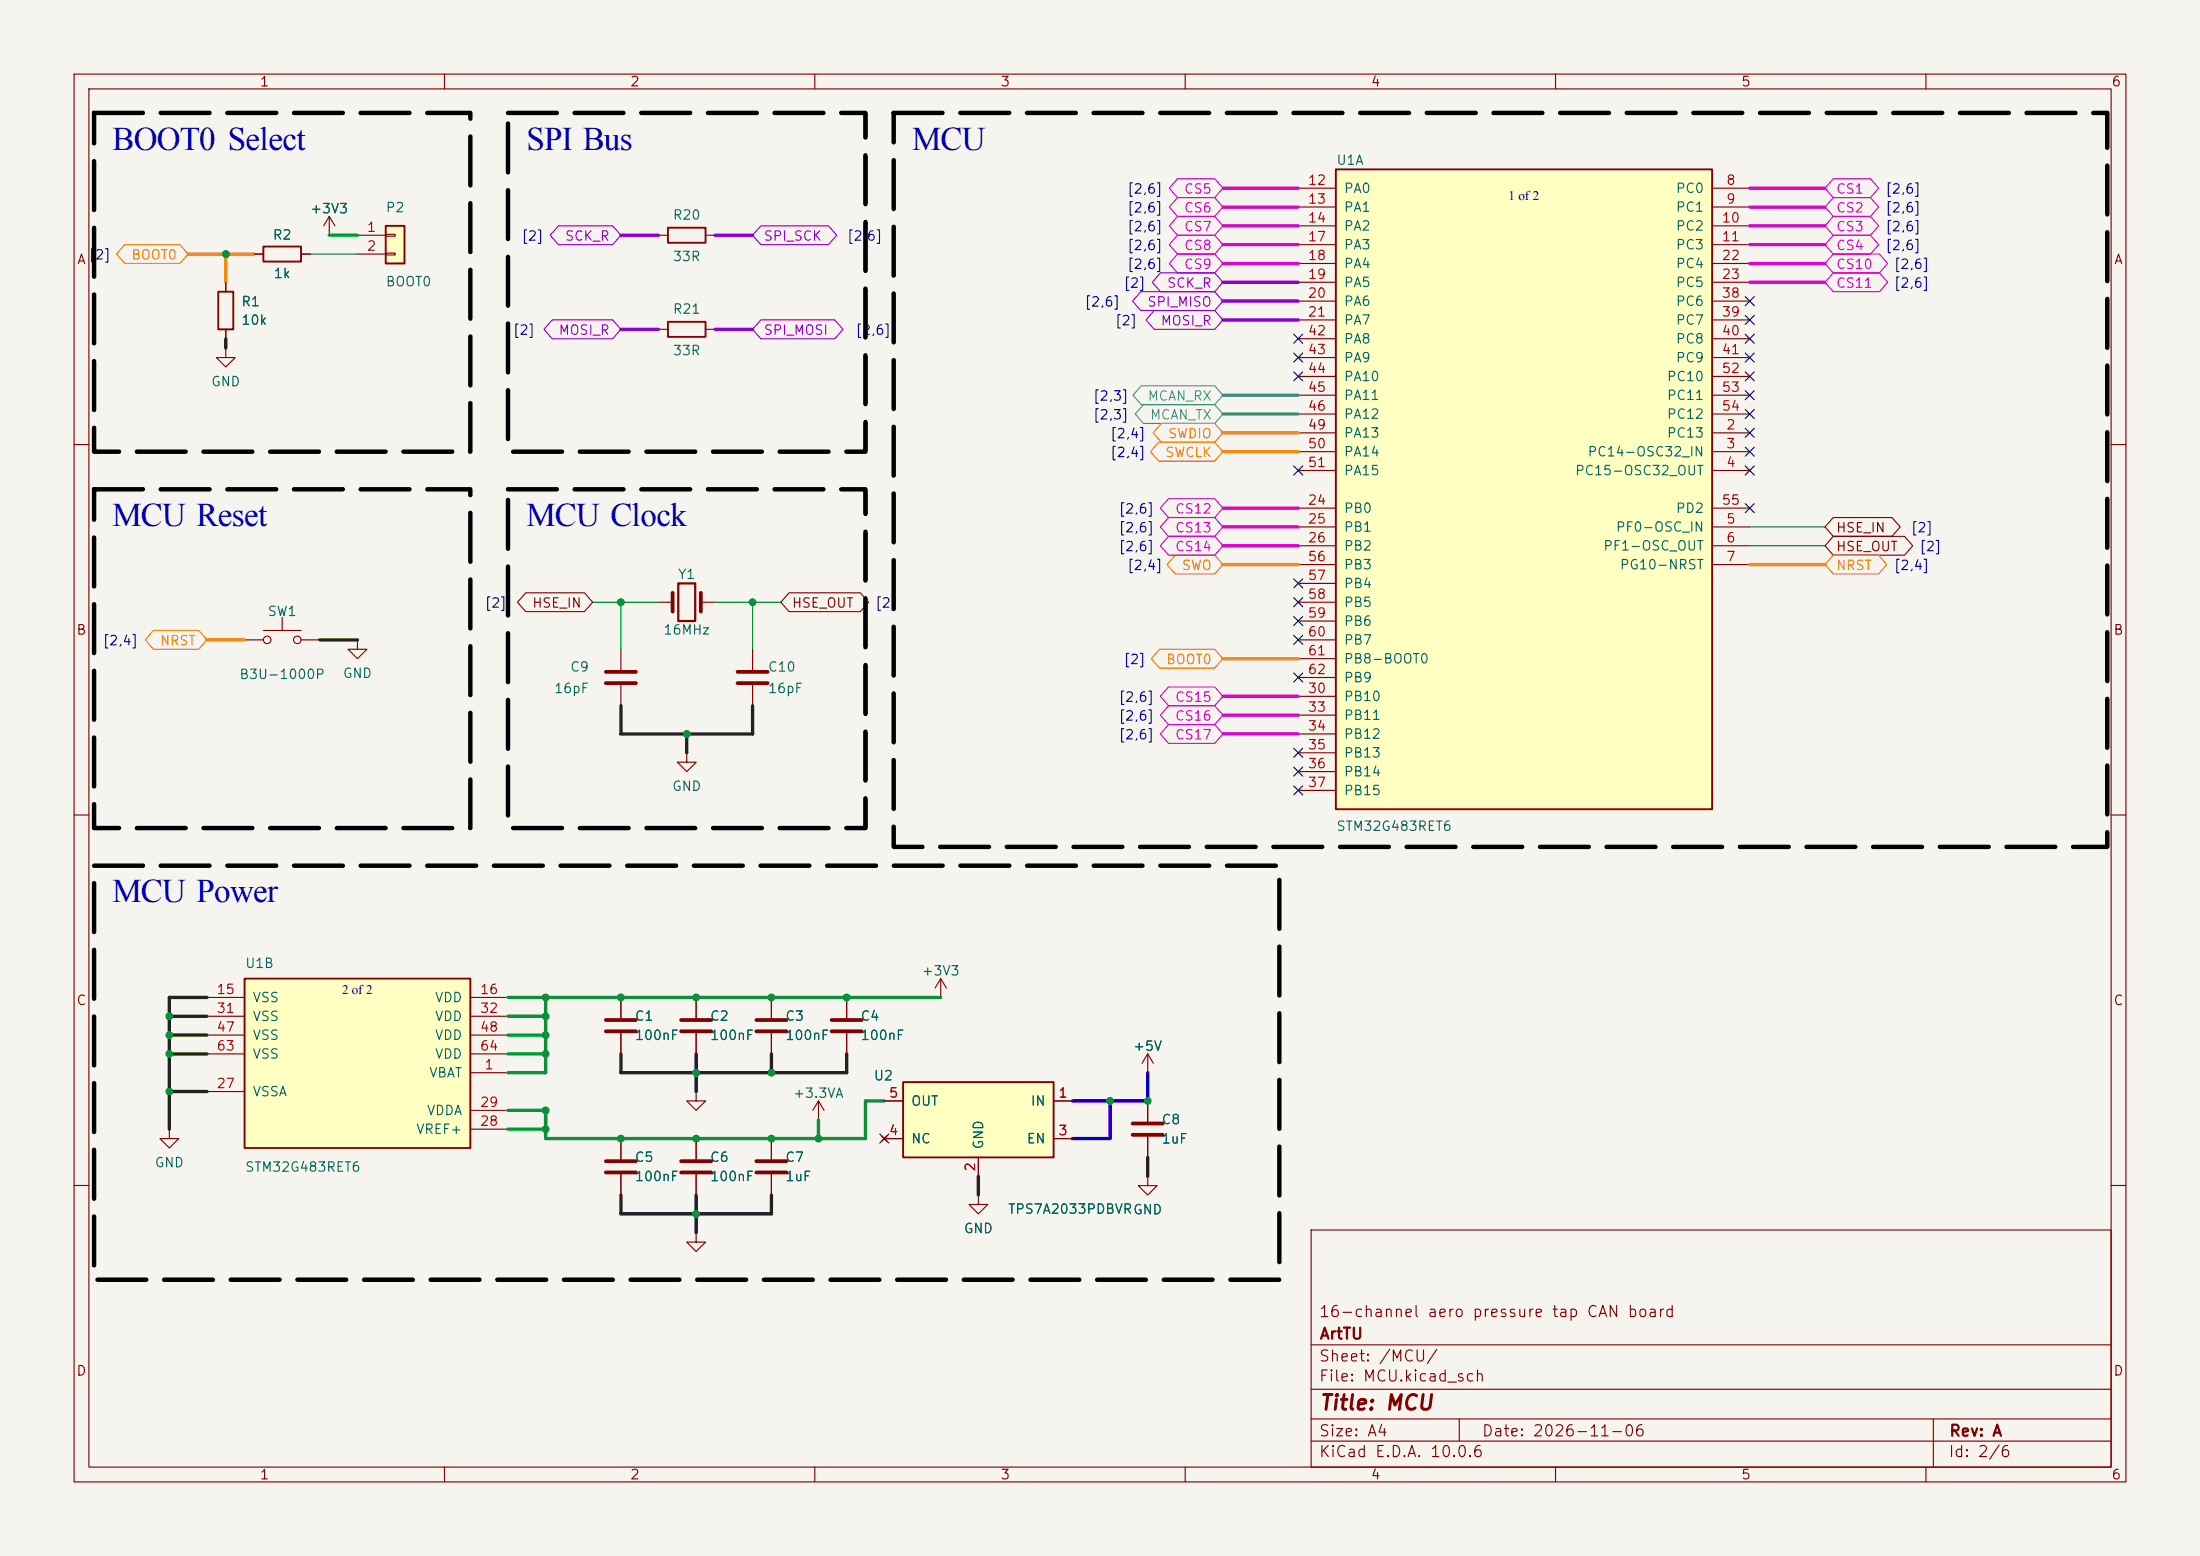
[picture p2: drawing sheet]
<svg xmlns="http://www.w3.org/2000/svg" width="297mm" height="210mm" viewBox="0 0 297 210" stroke-linecap="round" stroke-linejoin="round" font-family="sans-serif">
<path d="M0 0h297v210h-297z" fill="#f5f4ef" stroke="#f5f4ef" stroke-width=".14"/>
<g fill="none" stroke="#840000" stroke-width=".15">
<path d="M10 10h277v190h-277zM12 12h273v186h-273zM60 10v2M110 10v2M160 10v2M210 10v2M260 10v2M44.4 31.8h.1M44.4 29.2l-.7 1.3M44.4 29.2l.8 1.3M44.4 29.2v2.6M10 60h2"/>
<path d="M285 60h2M10 110h2M285 110h2M22.9 152.4v1.3h1.2l-1.2 1.2-1.3-1.2h1.3M22.9 152.4h.1M10 160h2M177 166h108v32h-108zM285 160h2M60 198v2M110 198v2M160 198v2M177 194.5h108"/>
<path d="M177 191.5h108M177 187.5h108M177 181.5h108M197 191.5v3M210 198v2M260 198v2M261 191.5v6.5"/>
</g>
<path d="M180.3 22.9h50.8v86.3h-50.8z" fill="#ffffc2"/>
<path d="M90.2 30.7h5v2.1h-5zM180.3 22.9h50.8v86.3h-50.8zM90.2 43.4h5v2.1h-5z" fill="none" stroke="#840000" stroke-width=".25"/>
<g fill="none" stroke="#840000" stroke-width=".15">
<path d="M88.9 31.8h1.3M95.2 31.8h1.3M175.3 25.4h5M175.3 27.9h5M175.3 30.5h5M175.3 33h5M175.3 35.6h5M175.3 38.1h5M231.1 25.4h5.1M231.1 27.9h5.1M231.1 30.5h5.1M231.1 33h5.1"/>
<path d="M231.1 35.6h5.1M231.1 38.1h5.1M88.9 44.5h1.3M95.2 44.5h1.3M175.3 58.4h5M175.3 40.6h5M175.3 43.2h5M175.3 45.7h5M175.3 48.3h5M175.3 50.8h5M175.3 53.3h5M175.3 55.9h5"/>
<path d="M231.1 58.4h5.1M231.1 40.6h5.1M231.1 43.2h5.1M231.1 45.7h5.1M231.1 48.3h5.1M231.1 50.8h5.1M231.1 53.3h5.1M231.1 55.9h5.1M175.3 61h5M175.3 63.5h5M175.3 71.1h5M175.3 73.7h5"/>
<path d="M175.3 76.2h5M175.3 68.6h5M175.3 78.7h5M231.1 61h5.1M231.1 63.5h5.1M231.1 71.1h5.1M231.1 73.7h5.1M231.1 76.2h5.1M231.1 68.6h5.1M83.8 87.6v2.8M83.8 92.5v2.8M88.9 81.3h1.9"/>
<path d="M94.6 81.3h1.9M101.6 87.6v2.8M101.6 92.5v2.8M175.3 94h5M175.3 96.5h5M175.3 99.1h5M175.3 81.3h5M175.3 83.8h5M175.3 86.4h5M175.3 88.9h5M175.3 91.4h5M92.7 101.6v1.3h1.3l-1.3 1.2-1.3-1.2h1.3"/>
<path d="M92.7 101.6h.1M175.3 101.6h5M175.3 104.1h5M175.3 106.7h5M154.9 144.8h.1M154.9 158.8v1.2h1.3l-1.3 1.3-1.2-1.3h1.2M154.9 158.8h.1M154.9 142.2l-.7 1.3M154.9 142.2l.8 1.3M154.9 142.2v2.6"/>
</g>
<path d="M81.8 90.7h4.1M81.8 92.2h4.1M90.8 80v2.6M94.6 80v2.6M99.6 90.7h4M99.6 92.2h4" fill="none" stroke="#840000" stroke-width=".51"/>
<path d="M91.6 78.7h2.3v5.1h-2.3z" fill="none" stroke="#840000" stroke-width=".3"/>
<path d="M33 132.1h30.5v22.8h-30.5z" fill="#ffffc2"/>
<path d="M33 132.1h30.5v22.8h-30.5z" fill="none" stroke="#840000" stroke-width=".25"/>
<g fill="none" stroke="#840000" stroke-width=".15">
<path d="M27.9 134.6h5.1M27.9 137.2h5.1M27.9 139.7h5.1M63.5 134.6h5.1M63.5 137.2h5.1M63.5 139.7h5.1M104.1 134.6v2.8M104.1 139.4v2.8M114.3 134.6v2.8M114.3 139.4v2.8M127 134.6h.1M127 132.1l-.8 1.3"/>
<path d="M127 132.1l.8 1.3M127 132.1v2.5M27.9 147.3h5.1M27.9 142.2h5.1M63.5 144.8h5.1M63.5 152.4h5.1M63.5 149.9h5.1M63.5 142.2h5.1M83.8 153.7v2.8M83.8 158.5v2.8M94 147.3v1.3h1.2l-1.2 1.3-1.3-1.3h1.3M94 147.3h.1"/>
<path d="M94 153.7v2.8M94 158.5v2.8M104.1 153.7v2.8M104.1 158.5v2.8M110.5 151.1h.1M110.5 148.6l-.8 1.3M110.5 148.6l.8 1.3M110.5 148.6v2.5M154.9 148.6v2.8M154.9 153.4v2.8M94 166.4v1.2h1.2l-1.2 1.3-1.3-1.3h1.3M94 166.4h.1"/>
</g>
<path d="M102.1 137.7h4.1M102.1 139.2h4.1M112.3 137.7h4M112.3 139.2h4M81.8 156.7h4.1M81.8 158.2h4.1M91.9 156.7h4.1M91.9 158.2h4.1M102.1 156.7h4.1M102.1 158.2h4.1M152.9 151.6h4.1M152.9 153.2h4.1" fill="none" stroke="#840000" stroke-width=".51"/>
<path d="M121.9 146.1h20.3v10.1h-20.3z" fill="#ffffc2"/>
<path d="M29.5 39.4h2v5.1h-2zM121.9 146.1h20.3v10.1h-20.3z" fill="none" stroke="#840000" stroke-width=".25"/>
<g fill="none" stroke="#840000" stroke-width=".15">
<path d="M30.5 38.1v1.3M30.5 44.5v1.2M33 86.4h2.6M35.6 85.1h5M38.1 83.3v1.8M40.6 86.4h2.6M48.3 86.4v1.2h1.2l-1.2 1.3-1.3-1.3h1.3M48.3 86.4h.1M83.8 134.6v2.8M83.8 139.4v2.8M94 134.6v2.8M94 139.4v2.8"/>
<path d="M119 153.3l.8 .8M119.4 148.6h2.5M119.4 153.7h2.5M119.8 153.3l-.8 .8M132.1 156.2v2.6M142.2 148.6h2.6M142.2 153.7h2.6M132.1 161.3v1.3h1.2l-1.2 1.2-1.3-1.2h1.3M132.1 161.3h.1"/>
<circle cx="36.1" cy="86.4" r=".51"/>
<circle cx="40.1" cy="86.4" r=".51"/>
</g>
<path d="M81.8 137.7h4.1M81.8 139.2h4.1M91.9 137.7h4.1M91.9 139.2h4.1" fill="none" stroke="#840000" stroke-width=".51"/>
<path d="M52.1 30.5h2.5v5.1h-2.5z" fill="#ffffc2"/>
<path d="M35.6 33.3h5v2h-5zM52.1 30.5h2.5v5.1h-2.5z" fill="none" stroke="#840000" stroke-width=".25"/>
<path d="M34.3 34.3h1.3M40.6 34.3h1.3M48.3 31.8h3.8M48.3 34.3h3.8M52.1 31.6h1.2v.3h-1.2zM52.1 34.2h1.2v.2h-1.2zM30.5 47v1.3h1.2l-1.2 1.2-1.3-1.2h1.3M30.5 47h.1M247.5 69.8h7.9l1.1 1.3-1.1 1.3h-7.9l-1.1-1.3zM247.5 72.4h9.6l1.1 1.3-1.1 1.2h-9.6l-1.1-1.2zM71 80h7.9l1.1 1.3-1.1 1.3h-7.9l-1.1-1.3zM106.5 80h9.6l1.2 1.3-1.2 1.3h-9.6l-1.1-1.3z" fill="none" stroke="#840000" stroke-width=".15"/>
<g fill="none" stroke="#e100cd" stroke-width=".15">
<path d="M159 26.7h5l1.1 1.2-1.1 1.3h-5l-1.1-1.3zM159 29.2h5l1.1 1.3-1.1 1.3h-5l-1.1-1.3zM159 31.7h5l1.1 1.3-1.1 1.3h-5l-1.1-1.3zM159 34.3h5l1.1 1.3-1.1 1.2h-5l-1.1-1.2zM159 24.1h5l1.1 1.3-1.1 1.3h-5l-1.1-1.3zM247.5 34.3h6.2l1.1 1.3-1.1 1.2h-6.2l-1.1-1.2zM247.5 31.7h5l1.1 1.3-1.1 1.3h-5l-1.1-1.3zM247.5 29.2h5l1.1 1.3-1.1 1.3h-5l-1.1-1.3zM247.5 26.7h5l1.1 1.2-1.1 1.3h-5l-1.1-1.3zM247.5 24.1h5l1.1 1.3-1.1 1.3h-5l-1.1-1.3zM247.5 36.8h6.2l1.1 1.3-1.1 1.3h-6.2l-1.1-1.3zM157.8 72.4h6.2l1.1 1.3-1.1 1.2h-6.2l-1.2-1.2z"/>
<path d="M157.8 69.8h6.2l1.1 1.3-1.1 1.3h-6.2l-1.2-1.3zM157.8 67.3h6.2l1.1 1.3-1.1 1.3h-6.2l-1.2-1.3zM157.8 92.7h6.2l1.1 1.3-1.1 1.3h-6.2l-1.2-1.3zM157.8 97.8h6.2l1.1 1.3-1.1 1.2h-6.2l-1.2-1.2zM157.8 95.2h6.2l1.1 1.3-1.1 1.3h-6.2l-1.2-1.3z"/>
</g>
<path d="M16.8 33h7.5l1.1 1.3-1.1 1.3h-7.5l-1.1-1.3zM156.4 59.7h7.6l1.1 1.3-1.1 1.2h-7.6l-1.1-1.2zM156.8 57.1h7.2l1.1 1.3-1.1 1.3h-7.2l-1.1-1.3zM158.7 74.9h5.3l1.1 1.3-1.1 1.3h-5.3l-1.1-1.3zM247.5 74.9h6.1l1.1 1.3-1.1 1.3h-6.1l-1.1-1.3zM20.7 85.1h6.1l1.1 1.3-1.1 1.2h-6.1l-1.1-1.2zM156.5 87.6h7.5l1.1 1.3-1.1 1.3h-7.5l-1.1-1.3z" fill="none" stroke="#f58700" stroke-width=".15"/>
<path d="M75.4 30.5h7.3l1.1 1.3-1.1 1.2h-7.3l-1.1-1.2zM102.7 30.5h9.1l1.2 1.3-1.2 1.2h-9.1l-1.1-1.2zM154 39.4h10l1.1 1.2-1.1 1.3h-10l-1.1-1.3zM156.7 36.8h7.3l1.1 1.3-1.1 1.3h-7.3l-1.1-1.3zM74.5 43.2h8.2l1.1 1.3-1.1 1.2h-8.2l-1.1-1.2zM102.7 43.2h10l1.1 1.3-1.1 1.2h-10l-1.1-1.2zM155.8 41.9h8.2l1.1 1.3-1.1 1.3h-8.2l-1.1-1.3z" fill="none" stroke="#8c00dc" stroke-width=".15"/>
<path d="M154.1 52.1h9.9l1.1 1.2-1.1 1.3h-9.9l-1.1-1.3zM154.4 54.6h9.6l1.1 1.3-1.1 1.3h-9.6l-1.1-1.3z" fill="none" stroke="#00bedc" stroke-width=".15"/>
<path d="M92.7 99.1v2.5M22.9 134.6v17.8" fill="none" stroke="#232323" stroke-width=".45"/>
<path d="M68.6 134.6h5.1v10.2M68.6 139.7h5.1M68.6 137.2h5.1" fill="none" stroke="#00be00" stroke-width=".45"/>
<path d="M25.4 34.3h5.1M165.1 76.2h10.2M236.2 76.2h10.2M165.1 88.9h10.2" fill="none" stroke="#f58700" stroke-width=".45"/>
<path d="M236.2 71.1h10.2M236.2 73.7h10.2M101.6 81.3h3.8" fill="none" stroke="#009600" stroke-width=".15"/>
<path d="M83.8 31.8h5.1M165.1 38.1h10.2M165.1 43.2h10.2M165.1 40.6h10.2" fill="none" stroke="#8c00dc" stroke-width=".45"/>
<path d="M165.1 35.6h10.2M165.1 33h10.2M165.1 25.4h10.2M165.1 71.1h10.2M165.1 73.7h10.2M165.1 99.1h10.2" fill="none" stroke="#e100cd" stroke-width=".45"/>
<path d="M165.1 53.3h10.2" fill="none" stroke="#00bedc" stroke-width=".45"/>
<path d="M116.8 148.6v5.1" fill="none" stroke="#009646" stroke-width=".45"/>
<circle cx="104.1" cy="153.7" r=".22" fill="#009646"/>
<path d="M83.8 153.7h33" fill="none" stroke="#009646" stroke-width=".45"/>
<path d="M96.5 31.8h5.1M83.8 44.5h5.1M96.5 44.5h5.1" fill="none" stroke="#8c00dc" stroke-width=".45"/>
<path d="M165.1 27.9h10.2M165.1 30.5h10.2" fill="none" stroke="#e100cd" stroke-width=".45"/>
<path d="M83.8 95.3v3.8h17.8v-3.8" fill="none" stroke="#232323" stroke-width=".45"/>
<path d="M80 81.3h8.9M83.8 81.3v6.3M96.5 81.3h5.1v6.3" fill="none" stroke="#009600" stroke-width=".15"/>
<g fill="#009646">
<circle cx="94" cy="153.7" r=".22"/>
<circle cx="83.8" cy="153.7" r=".22"/>
</g>
<path d="M236.2 25.4h10.2M236.2 27.9h10.2M236.2 30.5h10.2M236.2 38.1h10.2M236.2 35.6h10.2M236.2 33h10.2M165.1 68.6h10.2M165.1 96.5h10.2M165.1 94h10.2" fill="none" stroke="#e100cd" stroke-width=".45"/>
<path d="M68.6 149.9h5.1v3.8h10.1M68.6 152.4h5.1M110.5 151.1v2.6M116.8 148.6h2.6" fill="none" stroke="#009646" stroke-width=".45"/>
<path d="M34.3 34.3h-3.8v3.8M165.1 58.4h10.2M165.1 61h10.2M27.9 86.4h5.1" fill="none" stroke="#f58700" stroke-width=".45"/>
<g fill="none" stroke="#232323" stroke-width=".45">
<path d="M30.5 45.7v1.3M43.2 86.4h5.1M22.9 134.6h5M22.9 137.2h5M22.9 139.7h5M22.9 142.2h5M22.9 147.3h5M83.8 142.2v2.6h30.5v-2.6M94 142.2v5.1M104.1 142.2v2.6M132.1 158.8v2.5M154.9 156.2v2.6"/>
<path d="M83.8 161.3v2.5h20.3v-2.5M94 161.3v5.1"/>
</g>
<path d="M149.9 148.6v5.1h-5.1M154.9 144.8v3.8h-10.1" fill="none" stroke="#0000eb" stroke-width=".45"/>
<path d="M165.1 55.9h10.2" fill="none" stroke="#00bedc" stroke-width=".45"/>
<path d="M44.4 31.8h3.9M73.7 134.6h53.3M68.6 142.2h5.1M68.6 144.8h5.1" fill="none" stroke="#00be00" stroke-width=".45"/>
<path d="M41.9 34.3h6.4" fill="none" stroke="#009600" stroke-width=".15"/>
<g fill="none" stroke="#000084" stroke-width=".15">
<path d="M174.7 45.1l1.2 1.2M174.7 47.7l1.2 1.2M174.7 50.2l1.2 1.2M175.9 45.1l-1.2 1.2M175.9 47.7l-1.2 1.2M175.9 50.2l-1.2 1.2M235.6 52.7l1.2 1.2M235.6 45.1l1.2 1.2M235.6 47.7l1.2 1.2M235.6 50.2l1.2 1.2M235.6 55.3l1.2 1.2M235.6 57.8l1.2 1.2"/>
<path d="M235.6 40l1.2 1.2M235.6 42.6l1.2 1.2M236.8 52.7l-1.2 1.2M236.8 45.1l-1.2 1.2M236.8 47.7l-1.2 1.2M236.8 50.2l-1.2 1.2M236.8 55.3l-1.2 1.2M236.8 57.8l-1.2 1.2M236.8 40l-1.2 1.2M236.8 42.6l-1.2 1.2M174.7 78.1l1.2 1.2M174.7 62.9l1.2 1.2"/>
<path d="M175.9 78.1l-1.2 1.2M175.9 62.9l-1.2 1.2M235.6 68l1.2 1.2M235.6 62.9l1.2 1.2M235.6 60.4l1.2 1.2M236.8 68l-1.2 1.2M236.8 62.9l-1.2 1.2M236.8 60.4l-1.2 1.2M174.7 85.8l1.2 1.2M174.7 80.7l1.2 1.2M174.7 83.2l1.2 1.2M174.7 90.8l1.2 1.2"/>
<path d="M175.9 85.8l-1.2 1.2M175.9 80.7l-1.2 1.2M175.9 83.2l-1.2 1.2M175.9 90.8l-1.2 1.2M174.7 101l1.2 1.2M174.7 103.5l1.2 1.2M174.7 106.1l1.2 1.2M175.9 101l-1.2 1.2M175.9 103.5l-1.2 1.2M175.9 106.1l-1.2 1.2M118.8 153.1l1.2 1.2M120 153.1l-1.2 1.2"/>
</g>
<path d="M12.7 15.2h50.8v45.8h-50.8zM68.6 15.2h48.2v45.8h-48.2zM120.6 15.2h163.9v99.1h-163.9zM12.7 66h50.8v45.8h-50.8zM68.6 66h48.2v45.8h-48.2zM12.7 116.8h160v55.9h-160z" fill="none" stroke="#000" stroke-width=".6" stroke-dasharray="6.6 2.4"/>
<g fill="none" stroke="#840000" stroke-width=".15">
<path d="M30.5 38.1v1.3M34.3 34.3h1.3M40.6 34.3h1.3M44.4 31.8h.1M30.5 44.5v1.2M83.8 134.6v2.8M83.8 139.4v2.8M94 134.6v2.8M94 139.4v2.8M104.1 134.6v2.8M104.1 139.4v2.8M114.3 134.6v2.8"/>
<path d="M114.3 139.4v2.8M83.8 153.7v2.8M83.8 158.5v2.8M94 153.7v2.8M94 158.5v2.8M104.1 153.7v2.8M104.1 158.5v2.8M119 153.3l.8 .8M119.4 148.6h2.5M119.4 153.7h2.5M119.8 153.3l-.8 .8M132.1 156.2v2.6"/>
<path d="M142.2 148.6h2.6M142.2 153.7h2.6M154.9 144.8h.1M154.9 158.8h.1M154.9 148.6v2.8M154.9 153.4v2.8M132.1 161.3h.1"/>
</g>
<g fill="#009600" stroke="#009600" stroke-width=".14">
<circle cx="101.6" cy="81.3" r=".46"/>
<circle cx="92.7" cy="99.1" r=".46"/>
<circle cx="83.8" cy="81.3" r=".46"/>
<circle cx="114.3" cy="134.6" r=".46"/>
<circle cx="104.1" cy="134.6" r=".46"/>
<circle cx="94" cy="163.8" r=".46"/>
<circle cx="154.9" cy="148.6" r=".46"/>
<circle cx="149.9" cy="148.6" r=".46"/>
<circle cx="94" cy="144.8" r=".46"/>
<circle cx="94" cy="153.7" r=".46"/>
<circle cx="104.1" cy="144.8" r=".46"/>
<circle cx="104.1" cy="153.7" r=".46"/>
<circle cx="110.5" cy="153.7" r=".46"/>
<circle cx="30.5" cy="34.3" r=".46"/>
<circle cx="22.9" cy="139.7" r=".46"/>
<circle cx="22.9" cy="137.2" r=".46"/>
<circle cx="73.7" cy="149.9" r=".46"/>
<circle cx="73.7" cy="152.4" r=".46"/>
<circle cx="83.8" cy="134.6" r=".46"/>
<circle cx="83.8" cy="153.7" r=".46"/>
<circle cx="94" cy="134.6" r=".46"/>
<circle cx="22.9" cy="142.2" r=".46"/>
<circle cx="73.7" cy="142.2" r=".46"/>
<circle cx="73.7" cy="139.7" r=".46"/>
<circle cx="73.7" cy="134.6" r=".46"/>
<circle cx="73.7" cy="137.2" r=".46"/>
<circle cx="22.9" cy="147.3" r=".46"/>
</g>
<g font-size="4.5" fill="#0000c2">
<text x="15.2" y="20.2">BOOT0 Select</text>
<text x="71.1" y="20.2">SPI Bus</text>
<text x="123.1" y="20.2">MCU</text>
<text x="15.2" y="71">MCU Reset</text>
<text x="71.1" y="71">MCU Clock</text>
<text x="15.2" y="121.8">MCU Power</text>
</g>
<text font-size="2" fill="#840000" x="178" y="190.8">Title: MCU</text>
<g font-size="1.8" fill="#0000c2">
<text x="203.7" y="27">1 of 2</text>
<text x="46.2" y="134.2">2 of 2</text>
</g>
<g font-size="1.5" fill="#840000">
<text x="178" y="178.1">16-channel aero pressure tap CAN board</text>
<text x="178" y="184.1">Sheet: /MCU/</text>
<text x="178" y="181.1">ArtTU</text>
<text x="178" y="186.8">File: MCU.kicad_sch</text>
<text x="178" y="197">KiCad E.D.A. 10.0.6</text>
<text x="178" y="194.2">Size: A4</text>
<text x="200" y="194.2">Date: 2026-11-06</text>
<text x="263" y="197">Id: 2/6</text>
<text x="263" y="194.2">Rev: A</text>
</g>
<g font-size="1.3" fill="#840000">
<text x="35" y="12">1</text>
<text x="85" y="12">2</text>
<text x="135" y="12">3</text>
<text x="185" y="12">4</text>
<text x="235" y="12">5</text>
<text x="285" y="12">6</text>
<text x="10.3" y="36">A</text>
<text x="285.3" y="36">A</text>
<text x="247.8" y="72.2">HSE_IN</text>
<text x="247.8" y="74.7">HSE_OUT</text>
<text x="71.8" y="82.3">HSE_IN</text>
<text x="106.8" y="82.3">HSE_OUT</text>
<text x="10.2" y="86">B</text>
<text x="285.2" y="86">B</text>
<text x="10.2" y="136">C</text>
<text x="285.2" y="136">C</text>
<text x="10.2" y="186">D</text>
<text x="285.2" y="186">D</text>
<text x="35" y="200">1</text>
<text x="85" y="200">2</text>
<text x="135" y="200">3</text>
<text x="185" y="200">4</text>
<text x="235" y="200">5</text>
<text x="285" y="200">6</text>
</g>
<g font-size="1.3" fill="#006464">
<text x="180.3" y="22.6">U1A</text>
<text x="41.8" y="29.1">+3V3</text>
<text x="52" y="29">P2</text>
<text x="90.7" y="30">R20</text>
<text x="181.3" y="26.4">PA0</text>
<text x="181.3" y="28.9">PA1</text>
<text x="226.1" y="26.4">PC0</text>
<text x="226.1" y="28.9">PC1</text>
<text x="36.7" y="32.7">R2</text>
<text x="90.7" y="35.6">33R</text>
<text x="181.3" y="31.4">PA2</text>
<text x="181.3" y="34">PA3</text>
<text x="226.1" y="31.4">PC2</text>
<text x="226.1" y="34">PC3</text>
<text x="32.5" y="41.7">R1</text>
<text x="36.9" y="37.9">1k</text>
<text x="52" y="39">BOOT0</text>
<text x="181.3" y="36.5">PA4</text>
<text x="181.3" y="39.1">PA5</text>
<text x="181.3" y="41.6">PA6</text>
<text x="226.1" y="36.5">PC4</text>
<text x="226.1" y="39.1">PC5</text>
<text x="226.1" y="41.6">PC6</text>
<text x="32.5" y="44.2">10k</text>
<text x="90.7" y="42.7">R21</text>
<text x="181.3" y="44.1">PA7</text>
<text x="181.3" y="46.7">PA8</text>
<text x="226.1" y="44.1">PC7</text>
<text x="226.1" y="46.7">PC8</text>
<text x="28.4" y="52.5">GND</text>
<text x="90.7" y="48.3">33R</text>
<text x="181.3" y="49.2">PA9</text>
<text x="181.3" y="51.8">PA10</text>
<text x="224.9" y="51.8">PC10</text>
<text x="226.1" y="49.2">PC9</text>
<text x="181.3" y="54.3">PA11</text>
<text x="181.3" y="56.8">PA12</text>
<text x="181.3" y="59.4">PA13</text>
<text x="224.9" y="59.4">PC13</text>
<text x="224.9" y="54.3">PC11</text>
<text x="224.9" y="56.8">PC12</text>
<text x="181.3" y="61.9">PA14</text>
<text x="181.3" y="64.5">PA15</text>
<text x="212.5" y="64.5">PC15-OSC32_OUT</text>
<text x="214.2" y="61.9">PC14-OSC32_IN</text>
<text x="181.3" y="69.5">PB0</text>
<text x="226.1" y="69.5">PD2</text>
<text x="181.3" y="72.1">PB1</text>
<text x="181.3" y="74.6">PB2</text>
<text x="181.3" y="77.2">PB3</text>
<text x="216.4" y="74.6">PF1-OSC_OUT</text>
<text x="218" y="72.1">PF0-OSC_IN</text>
<text x="218.6" y="77.2">PG10-NRST</text>
<text x="36" y="83.5">SW1</text>
<text x="91.4" y="78.5">Y1</text>
<text x="181.3" y="79.7">PB4</text>
<text x="181.3" y="82.2">PB5</text>
<text x="89.5" y="86">16MHz</text>
<text x="181.3" y="84.8">PB6</text>
<text x="181.3" y="87.3">PB7</text>
<text x="181.3" y="89.9">PB8-BOOT0</text>
<text x="32.2" y="92">B3U-1000P</text>
<text x="46.2" y="91.8">GND</text>
<text x="74.7" y="93.9">16pF</text>
<text x="76.9" y="91">C9</text>
<text x="103.6" y="91">C10</text>
<text x="103.6" y="93.9">16pF</text>
<text x="181.3" y="94.9">PB10</text>
<text x="181.3" y="92.4">PB9</text>
<text x="181.3" y="97.5">PB11</text>
<text x="181.3" y="100">PB12</text>
<text x="90.6" y="107.1">GND</text>
<text x="181.3" y="102.6">PB13</text>
<text x="181.3" y="105.1">PB14</text>
<text x="181.3" y="107.6">PB15</text>
<text x="180.3" y="112.5">STM32G483RET6</text>
<text x="33" y="131">U1B</text>
<text x="124.3" y="132">+3V3</text>
<text x="34" y="135.6">VSS</text>
<text x="58.6" y="135.6">VDD</text>
<text x="34" y="138.1">VSS</text>
<text x="34" y="140.7">VSS</text>
<text x="34" y="143.2">VSS</text>
<text x="58.6" y="138.1">VDD</text>
<text x="58.6" y="140.7">VDD</text>
<text x="58.6" y="143.2">VDD</text>
<text x="85.6" y="138.1">C1</text>
<text x="85.6" y="140.7">100nF</text>
<text x="95.8" y="138.1">C2</text>
<text x="95.8" y="140.7">100nF</text>
<text x="105.9" y="138.1">C3</text>
<text x="105.9" y="140.7">100nF</text>
<text x="116.1" y="138.1">C4</text>
<text x="116.1" y="140.7">100nF</text>
<text x="152.9" y="142.1">+5V</text>
<text x="34" y="148.3">VSSA</text>
<text x="57.8" y="145.7">VBAT</text>
<text x="107" y="148.5">+3.3VA</text>
<text x="117.9" y="146.1">U2</text>
<text x="122.9" y="149.6">OUT</text>
<text x="139.1" y="149.6">IN</text>
<text x="56.1" y="153.4">VREF+</text>
<text x="57.5" y="150.8">VDDA</text>
<text x="122.9" y="154.6">NC</text>
<text x="133" y="155.2" transform="rotate(-90 133 155.2)">GND</text>
<text x="138.5" y="154.6">EN</text>
<text x="156.7" y="152.1">C8</text>
<text x="156.7" y="154.7">1uF</text>
<text x="20.8" y="157.9">GND</text>
<text x="33" y="158.5">STM32G483RET6</text>
<text x="85.6" y="157.1">C5</text>
<text x="85.6" y="159.7">100nF</text>
<text x="95.8" y="157.1">C6</text>
<text x="95.8" y="159.7">100nF</text>
<text x="105.9" y="157.1">C7</text>
<text x="105.9" y="159.7">1uF</text>
<text x="130" y="166.8">GND</text>
<text x="136" y="164.1">TPS7A2033PDBVRGND</text>
</g>
<g font-size="1.3" fill="#00a">
<text x="152.1" y="29">[2,6]</text>
<text x="152.1" y="26.5">[2,6]</text>
<text x="254.4" y="29">[2,6]</text>
<text x="254.4" y="26.5">[2,6]</text>
<text x="11.9" y="35.3">[2]</text>
<text x="70.3" y="32.8">[2]</text>
<text x="114.3" y="32.8">[2,6]</text>
<text x="152.1" y="31.5">[2,6]</text>
<text x="152.1" y="34.1">[2,6]</text>
<text x="254.4" y="34.1">[2,6]</text>
<text x="254.4" y="31.5">[2,6]</text>
<text x="146.3" y="41.7">[2,6]</text>
<text x="151.6" y="39.2">[2]</text>
<text x="152.1" y="36.6">[2,6]</text>
<text x="255.6" y="36.6">[2,6]</text>
<text x="255.6" y="39.2">[2,6]</text>
<text x="69.2" y="45.5">[2]</text>
<text x="115.4" y="45.5">[2,6]</text>
<text x="150.4" y="44.2">[2]</text>
<text x="147.5" y="54.4">[2,3]</text>
<text x="147.5" y="56.9">[2,3]</text>
<text x="149.8" y="59.5">[2,4]</text>
<text x="149.8" y="62">[2,4]</text>
<text x="150.9" y="69.6">[2,6]</text>
<text x="150.9" y="74.7">[2,6]</text>
<text x="150.9" y="72.2">[2,6]</text>
<text x="152.1" y="77.3">[2,4]</text>
<text x="255.6" y="77.3">[2,4]</text>
<text x="257.9" y="72.2">[2]</text>
<text x="259" y="74.7">[2]</text>
<text x="65.4" y="82.3">[2]</text>
<text x="118.1" y="82.3">[2]</text>
<text x="13.8" y="87.4">[2,4]</text>
<text x="151.6" y="90">[2]</text>
<text x="150.9" y="95">[2,6]</text>
<text x="150.9" y="100.1">[2,6]</text>
<text x="150.9" y="97.6">[2,6]</text>
</g>
<g font-size="1.3" fill="#e100cd">
<text x="159.8" y="29">CS6</text>
<text x="159.8" y="26.5">CS5</text>
<text x="247.8" y="29">CS2</text>
<text x="247.8" y="26.5">CS1</text>
<text x="159.8" y="31.5">CS7</text>
<text x="159.8" y="34.1">CS8</text>
<text x="247.8" y="34.1">CS4</text>
<text x="247.8" y="31.5">CS3</text>
<text x="159.8" y="36.6">CS9</text>
<text x="247.8" y="36.6">CS10</text>
<text x="247.8" y="39.2">CS11</text>
<text x="158.5" y="69.6">CS12</text>
<text x="158.5" y="74.7">CS14</text>
<text x="158.5" y="72.2">CS13</text>
<text x="158.5" y="95">CS15</text>
<text x="158.5" y="100.1">CS17</text>
<text x="158.5" y="97.6">CS16</text>
</g>
<g font-size="1.3" fill="#a90000">
<text x="176.5" y="25.3">12</text>
<text x="176.5" y="27.8">13</text>
<text x="232.9" y="25.3">8</text>
<text x="232.9" y="27.8">9</text>
<text x="49.4" y="31.6">1</text>
<text x="49.4" y="34.2">2</text>
<text x="176.5" y="30.3">14</text>
<text x="176.5" y="32.9">17</text>
<text x="176.5" y="35.4">18</text>
<text x="232.3" y="30.3">10</text>
<text x="232.3" y="32.9">11</text>
<text x="232.3" y="35.4">22</text>
<text x="176.5" y="38">19</text>
<text x="176.5" y="40.5">20</text>
<text x="232.3" y="38">23</text>
<text x="232.3" y="40.5">38</text>
<text x="176.5" y="43">21</text>
<text x="176.5" y="45.6">42</text>
<text x="232.3" y="43">39</text>
<text x="232.3" y="45.6">40</text>
<text x="176.5" y="48.1">43</text>
<text x="176.5" y="50.7">44</text>
<text x="176.5" y="53.2">45</text>
<text x="232.3" y="48.1">41</text>
<text x="232.3" y="50.7">52</text>
<text x="232.3" y="53.2">53</text>
<text x="176.5" y="55.7">46</text>
<text x="176.5" y="58.3">49</text>
<text x="232.3" y="55.7">54</text>
<text x="232.9" y="58.3">2</text>
<text x="176.5" y="60.8">50</text>
<text x="176.5" y="63.4">51</text>
<text x="232.9" y="60.8">3</text>
<text x="232.9" y="63.4">4</text>
<text x="176.5" y="68.4">24</text>
<text x="176.5" y="71">25</text>
<text x="232.3" y="68.4">55</text>
<text x="232.9" y="71">5</text>
<text x="176.5" y="73.5">26</text>
<text x="176.5" y="76.1">56</text>
<text x="232.9" y="73.5">6</text>
<text x="232.9" y="76.1">7</text>
<text x="176.5" y="78.6">57</text>
<text x="176.5" y="81.1">58</text>
<text x="176.5" y="83.7">59</text>
<text x="176.5" y="86.2">60</text>
<text x="176.5" y="88.8">61</text>
<text x="176.5" y="93.8">30</text>
<text x="176.5" y="91.3">62</text>
<text x="176.5" y="96.4">33</text>
<text x="176.5" y="98.9">34</text>
<text x="176.5" y="101.5">35</text>
<text x="176.5" y="104">36</text>
<text x="176.5" y="106.5">37</text>
<text x="29.1" y="134.5">15</text>
<text x="29.1" y="137">31</text>
<text x="64.7" y="134.5">16</text>
<text x="64.7" y="137">32</text>
<text x="29.1" y="139.6">47</text>
<text x="29.1" y="142.1">63</text>
<text x="64.7" y="139.6">48</text>
<text x="64.7" y="142.1">64</text>
<text x="29.1" y="147.2">27</text>
<text x="64.7" y="149.7">29</text>
<text x="65.3" y="144.6">1</text>
<text x="119.9" y="148.5">5</text>
<text x="142.8" y="148.5">1</text>
<text x="64.7" y="152.3">28</text>
<text x="119.9" y="153.5">4</text>
<text x="142.8" y="153.5">3</text>
<text x="131.9" y="158.2" transform="rotate(-90 131.9 158.2)">2</text>
</g>
<g font-size="1.3" fill="#f58700">
<text x="17.6" y="35.3">BOOT0</text>
<text x="157.6" y="59.5">SWDIO</text>
<text x="157.2" y="62">SWCLK</text>
<text x="159.5" y="77.3">SWO</text>
<text x="247.8" y="77.3">NRST</text>
<text x="21.5" y="87.4">NRST</text>
<text x="157.3" y="90">BOOT0</text>
</g>
<g font-size="1.3" fill="#8c00dc">
<text x="76.2" y="32.8">SCK_R</text>
<text x="103" y="32.8">SPI_SCK</text>
<text x="154.8" y="41.7">SPI_MISO</text>
<text x="157.5" y="39.2">SCK_R</text>
<text x="75.3" y="45.5">MOSI_R</text>
<text x="103" y="45.5">SPI_MOSI</text>
<text x="156.6" y="44.2">MOSI_R</text>
</g>
<g font-size="1.3" fill="#00bedc">
<text x="154.9" y="54.4">MCAN_RX</text>
<text x="155.2" y="56.9">MCAN_TX</text>
</g>
</svg>
